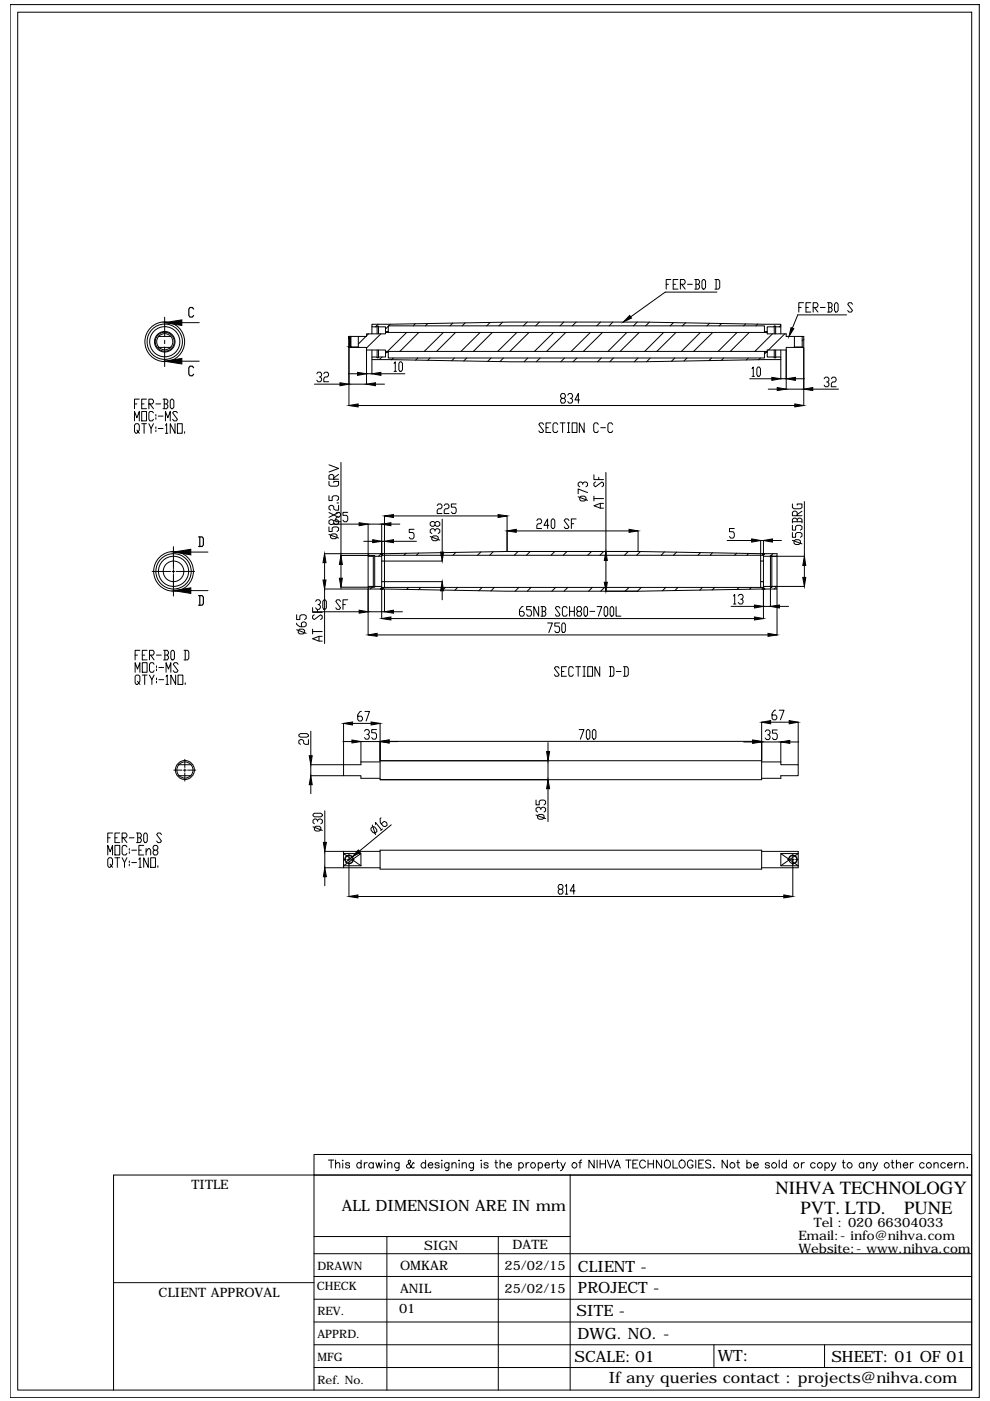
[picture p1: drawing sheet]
<svg xmlns="http://www.w3.org/2000/svg" width="210mm" height="297mm" viewBox="0 0 210 297" stroke-linecap="round" stroke-linejoin="round" font-family="sans-serif">
<!-- layer: 0 -->
<g fill="none" stroke="#000" stroke-width=".21">
<path d="M2.1 1h205.5v295.3h-205.5zM3.8 2.6h202.2v292.1h-202.2zM142.2 59.3h-.9v2M143.7 59.3h-1v2h1M147.3 59.3h.8l.2 .3v.3l-.2 .4M147.6 59.3v2M149.1 59.3h.2l.3 .3v1.4l-.3 .3h-.2l-.3-.3v-1.4zM151.6 59.3h.7l.3 .3v1.4l-.3 .3h-.7M151.8 59.3v2M33.6 71.3h2.6M33.6 73.7h2.6M34.9 67.3v4.1"/>
<path d="M34.9 72.1v.8M34.9 73.6v4.1M34.9 68.4h7.3M34.9 76.6h7.3M67.2 79.2l.2-.3h.5l.3 .3v.4l-.3 .3h-.2M67.9 79.9l.3 .4v.3l-.3 .3h-.5l-.2-.3M68.7 79.2l.2-.3h.5l.3 .3v.4l-.3 .3h-.5l-.2 .4v.6h1M73.9 79.2h1.9M74 73.7v12.3M74.4 71.3h-.4v2.4h.2M76 73.6l-1.8 .1h1.9M76 71.3h-1.6v2.3"/>
<path d="M76.1 73.7h1.6v.5h4v.3h81v-.3h4v-.5h1.6M77.6 71.3l-1.6 1.6M77.7 74.3v7.1h-3.7M78.1 70.8l-.4 .4M78.9 68.7a1811 1811 0 0 1 86.7 0v.6h-1.1v-.2h-.3v.2h-1.5v1h-.6v-1.2h-79.8v1.2h-.6v-1h-1.5v-.2h-.2v.2h-1.1zM78.9 75.7h1.1v.2h.2v-.2h1.5v-1h.6v1.2h79.8v-1.2h.6v1h1.5v.2h.3v-.2h1.1v.5a1811 1811 0 0 1-86.7 0zM78.9 69.3v1.5M78.9 74.2v1.5M78.9 76.3v2.9h-1.2M80 69.3v1.5M80 74.2v1.5M80.2 68.7l-.6 .6"/>
<path d="M80.2 69.3v1.5M80.2 74.2v1.5M80.8 70.8l-3.1 3M80.8 79.2h5M81 75.7l-.6 .5M81.7 70.3v.2M81.7 74.5v.2M82 74.7l-.3 .2M82.3 70.3v.2M82.3 74.5v.2M82.3 69.2l-.6 .6M82.7 68.7l-.3 .4"/>
<path d="M83.4 75.9l-.4 .4M83.6 77l.2-.3v2M83.6 78.7h.5M84.8 76.7h.3l.2 .3v1.4l-.2 .3h-.3l-.2-.3v-1.4zM86.2 70.5l-4 4M88 68.6l-.4 .5M88.6 75.9l-.5 .5M88.8 70.5l-4 4M90.7 68.6l-.5 .5M91.2 75.9l-.5 .5M94 70.5l-4.1 4M96 68.5l-.6 .6"/>
<path d="M96.3 75.9l-.5 .6M96.6 70.5l-4 4M98.6 68.5l-.6 .6M99 75.9l-.7 .6M101.8 70.5l-4.1 4M103.9 68.4l-.7 .7M104.1 75.9l-.7 .7M104.4 70.5l-4 4M106.5 68.3l-.7 .8M106.8 75.9l-.8 .8M109.6 70.5l-4.1 4M111.8 68.3l-.9 .8"/>
<path d="M111.9 75.9l-.8 .8M112.2 70.5l-4.1 4M114.4 68.3l-.8 .8M114.5 75.9l-.8 .8M117.4 70.5l-4.1 4M119.5 68.3l-.8 .8M119.7 75.9l-.8 .8M120 70.5l-4.1 4M122.2 68.3l-.8 .8M122.3 75.9l-.8 .8M125.2 70.5l-4.1 4M127.3 68.3l-.8 .8"/>
<path d="M127.5 75.9l-.8 .8M127.7 70.5l-4 4M129.9 68.3l-.8 .8M130.1 75.9l-.8 .8M132.9 70.5l-4 4M135.1 68.3l-.8 .8M135.3 75.9l-.8 .8M135.5 70.5l-4 4M137.7 68.3l-.8 .8M137.9 75.9l-.8 .8M140.7 70.5l-4 4M141.3 60.3h.4"/>
<path d="M142.7 60.3h.5M142.8 68.4l-.7 .7M143.1 75.9l-.7 .7M143.3 70.5l-4 4M144.3 60.3h.7l.3-.4v-.3l-.3-.3h-.7v2M144.5 60.3l.8 1M145.4 68.5l-.7 .6M145.7 75.9l-.7 .6M145.8 60.3h1M147.6 60.3h.5l.2 .3v.4l-.2 .3h-.8M148.5 70.5l-4 4M150.4 68.5l-.5 .6"/>
<path d="M150.9 75.9l-.6 .6M151.1 70.5l-4 4M152 61.9h-11l-7.3 5.3M153 68.6l-.5 .5M153.4 75.9l-.5 .5M156.3 70.5l-4 4M158.1 68.7l-.4 .4M158.7 75.9l-.5 .4M158.9 70.5l-4.1 4M159.5 78.1l.2-.3v2M159.5 79.8h.5M160.6 68.7l-.3 .4"/>
<path d="M160.7 77.8h.3l.2 .3v1.4l-.2 .3h-.3l-.2-.3v-1.4zM161.2 75.9l-.3 .4M162.1 70.3v.2M162.1 74.5v.2M162.5 74.7l-.4 .4M162.7 70.3v.2M162.7 74.5v.2M162.7 74.5h-.1M163.8 70.8l-3.8 3.7M164.2 69.3v1.5M164.2 74.2v1.5M164.5 69.3v1.5"/>
<path d="M164.5 74.2v1.5M165.6 69.3v1.5M165.6 74.2v1.5M165.6 76.3v4h1.1M165.6 69l-.4 .3M166.4 70.8l-3.5 3.4M166.7 74.3v8.2h3.7M168.4 73.6l-.1 .1h1.9M168.4 71.3h-1.7v-.5h-4v-.3h-81v.3h-4v.5h-1.7v2.3l.1 .1M169.4 65.2h.5M170.1 71.3h.3v2.4l-.3-.1zM170.1 71.3h-1.7v2.3h1.7"/>
<path d="M170.4 64.2h-1v2M170.4 71.9l-.3 .4M170.4 73.7v12.3M170.9 65.2h.5M171.9 64.2h-1v2h1M172.4 65.2h.8l.2-.3v-.4l-.2-.3h-.8v2M172.7 65.2l.7 1M173.9 65.2h1M175.5 64.2h.7l.2 .3v.4l-.2 .3M175.7 65.2h.5l.2 .3v.3l-.2 .4h-.7M175.7 64.2v2M177.2 64.2h.2l.3 .3v1.3l-.3 .4h-.2l-.3-.4v-1.3z"/>
<path d="M179.5 66.8h-10.4l-1.1 2.8M180.7 64.5l-.2-.3h-.5l-.3 .3 1 1.3-.2 .4h-.5l-.3-.4M28.5 89.2v-2l.5 1.4 .5-1.4v2M28.5 85.6h.5M29 91.2l.3 .3-.3 .4h-.2l-.3-.4v-1.3l.3-.4h.5l.2 .4v1l-.2 .3 .2 .4M29.5 84.6h-1v2.1M30 87.2h1.1v2h-1.1zM30 85.6h.6M30 89.8h1.1M30.6 89.8v2.1M31.1 84.6h-1.1v2.1h1.1M31.6 85.6h.7l.2-.3v-.3l-.2-.4h-.7v2.1"/>
<path d="M31.6 89.8l.4 1v1.1M31.8 85.6l.7 1.1M32.5 87.5l-.2-.3h-.5l-.2 .3v1.4l.2 .3h.5l.2-.3M32.5 89.8l-.5 1M33 85.6h1.1M33 87.9v.3M33 88.6v.3M33 90.5v.3M33 91.2v.3M33.6 88.2h1M33.6 90.8h1M34.6 84.6h.7l.3 .4v.3l-.3 .3"/>
<path d="M34.8 85.6h.5l.3 .4v.3l-.3 .4h-.7M34.8 84.6v2.1M35.1 89.2v-2l.5 1.4 .5-1.4v2M35.1 90.2l.2-.4v2.1M35.1 91.9h.5M36.4 84.6h.2l.3 .4v1.3l-.3 .4h-.2l-.3-.4v-1.3zM37.1 89.8v2.1l-1-2.1v2.1M37.6 87.5l-.2-.3h-.5l-.3 .3 1 1.4-.2 .3h-.5l-.3-.3M37.6 89.8h1v2.1h-1zM39.1 91.5v.4M66.7 81.4h5.4M69.8 98.6l2 .7-2 .8"/>
<path d="M72.3 98v19.8h6.8M75.9 86h92.6M79.6 81.4h1.9M115.3 90l-.3-.3h-.5l-.3 .3 1.1 1.4-.3 .3h-.5l-.3-.3M115.8 90.7h.5M116.8 89.7h-1v2h1M118.3 90l-.3-.3h-.5l-.3 .3v1.4l.3 .3h.5l.3-.3M118.8 89.7h1M119.1 84.5l-.2-.4v-.3l.2-.4h.5l.3 .4v.3l-.3 .4h-.5l-.2 .3v.3l.2 .4h.5l.3-.4v-.3l-.3-.3M119.3 89.7v2M120.3 91.7h.5M120.3 89.7h.5"/>
<path d="M120.4 83.8l.2-.4h.5l.3 .4v.3l-.3 .4h-.2M120.6 89.7v2M121.1 84.5l.3 .3v.3l-.3 .4h-.5l-.2-.4M121.3 89.7h1v2h-1zM122.9 84.8h-1l.7-1.4v2.1M123.9 89.7v2l-1.1-2v2M126.9 90l-.3-.3h-.5l-.2 .3v1.4l.2 .3h.5l.3-.3M127.4 90.7h1M129.9 90l-.2-.3h-.6l-.2 .3v1.4l.2 .3h.6l.2-.3M158.9 80.3h4.7M162.9 82.5h1.9M168.6 80.3h1.9"/>
<path d="M172.3 82.5h5.5M174.7 80.3l.3-.3h.5l.3 .3v.3l-.3 .4h-.3M175.5 81l.3 .3v.4l-.3 .3h-.5l-.3-.3M176.3 80.3l.2-.3h.5l.3 .3v.3l-.3 .4h-.5l-.2 .3v.7h1M36.8 115.9v4.7M36.8 117.1h7.3M68.8 117.4h9.2M68.8 119.3v3.7M69.8 111.7v1h.6v-.8l.4-.2h.6l.4 .2v.5l-.4 .3M69.8 105.1v1h.6v-.7l.4-.3h.6l.4 .3v.5l-.4 .2M69.8 102.1v.7l.3 .3h1.3l.4-.3v-.7h-1v.2M69.8 113.3l2 .8"/>
<path d="M69.8 108.7l2 1M70.1 113.5l.3-.3h.7l.3 .3v.5l-.3 .2h-.7l-.3-.2zM70.7 111.1h5.4M70.8 110.4l.3-.2h.3l.4 .2v.6l-.4 .2h-.3l-.3-.2v-.6l-.4-.2h-.3l-.3 .2v.6l.3 .2h.3l.4-.2M70.8 101.6v-.8l-.4-.2h-.3l-.3 .2v.8h2M71.2 109l.2-.4h.6l.2 .4v.3l-.2 .3h-.6l-.2 .3v.7h1M71.4 106.6h.4M71.8 107.1v1.1h-.7l-.3-.3v-.5l-.4-.3h-.3l-.3 .3v.5l.3 .3M71.8 108.7l-2 1M71.8 100.6l-1 .7M72.3 119.7v2.9M73.7 108.6h-1v.7h.8l.2 .3v.7l-.2 .3h-.5l-.3-.3"/>
<path d="M77.1 114.8h1.9M78 117.4a1811 1811 0 0 1 86.7 0v.5h-1.1v-.1h-.2v.1h-1.5v1.1h-.6v-1.3h-79.8v1.3h-.6v-1.1h-1.5v-.1h-.3v.1h-1.1zM78 117.3v-6.2h2.9v6.8M78 117.9v6.4M78.3 117.4l-.3 .2M79.1 117.9v6.4M79.4 117.9v6.4M80.7 117.4h.5l-.3 .3zM80.8 117.4l-.6 .5M80.9 119v4.3M80.9 117.7h.6M80.9 114.8h.6"/>
<path d="M81.5 109.4v8.3M81.5 119v4.3M81.6 119h12.2M82.9 111.1h1.9M83.4 114.8h4.9M83.4 109.4h22.2M86.1 117.3l-.4 .4M87.8 112.2h-1v.7h.7l.3 .3v.7l-.3 .4h-.5l-.2-.4M88.8 117.3l-.5 .4M91.2 113.7l2 .8M91.6 113.9l.3-.3h.7l.3 .3v.5l-.3 .2h-.7l-.3-.2zM92.2 112.6v-.2l-.3-.3h-.3l-.4 .3v.5l.4 .2"/>
<path d="M92.2 112.4l.4-.3h.3l.3 .3v.5l-.3 .2M92.2 110.8l.4-.2h.3l.3 .2v.5l-.3 .3h-.3l-.4-.3v-.5l-.3-.2h-.3l-.4 .2v.5l.4 .3h.3l.3-.3M92.7 107.2l.2-.4h.6l.2 .4v.3l-.2 .4h-.6l-.2 .3v.7h1M93.8 110.1v7M94.1 117.2l-.6 .5M94.2 107.2l.2-.4h.5l.3 .4v.3l-.3 .4h-.5l-.2 .3v.7h1M96.7 117.1l-.7 .6M96.7 106.8h-1v.7h.8l.2 .4v.6l-.2 .4h-.5l-.3-.4M102 117l-.8 .7M104.6 117l-.8 .7M107.5 109.4v7.5M109.5 112.6h23.9"/>
<path d="M109.8 116.9l-.8 .8M112.4 116.9l-.8 .8M113.8 110.4l.3-.4h.5l.2 .4v.3l-.2 .3h-.5l-.3 .4v.7h1M116.4 111.4h-1.1l.8-1.4v2.1M117.1 110h.3l.2 .4v1.3l-.2 .4h-.3l-.2-.4v-1.3zM117.6 116.9l-.8 .8M120.2 116.9l-.8 .8M120.6 110.4l-.2-.4h-.5l-.3 .4 1 1.3-.2 .4h-.5l-.3-.4M121.1 111h.6M122.2 110h-1.1v2.1M122.6 105.3l2 .8M122.9 105.5l.3-.3h.7l.3 .3v.5l-.3 .2h-.7l-.3-.2z"/>
<path d="M123.6 102.7v-.3l-.4-.2h-.3l-.3 .2v.6l.3 .2M123.6 102.4l.3-.2h.3l.4 .2v.6l-.4 .2M124.6 104.4l-2-.7v1M125.4 116.9l-.8 .8M125.9 100.7v1h2.1M125.9 105.2v1M125.9 105.7h2.1M126.3 102.2l-.4 .2v.6l.4 .2 1.3-1 .4 .2v.6l-.4 .2M126.9 101.2v.5M127.3 106.7v1M128 106.7h-.7l-1.4 .5 1.4 .5h.7M128 116.9l-.8 .8"/>
<path d="M128.5 100.2v16.7h6.7M128.5 118.8v4.6M133.2 116.9l-.8 .8M135.3 112.6v4.3M135.8 116.9l-.8 .8M140.9 117l-.7 .7M143.5 117.1l-.7 .6M148.5 117.1l-.5 .6M151.1 117.2l-.5 .5M154.2 114.6h5.2M155.7 112.1h-1v.6h.7l.3 .4v.6l-.3 .4h-.5l-.2-.4M156.2 117.3l-.5 .4"/>
<path d="M158.7 117.3l-.3 .4M161.3 117.7v-3.1h.6v3.1M161.3 119v4.3M161.3 117.7h.6M161.6 117.4l.3 .3M161.9 119v4.3M162.1 117.4l-.2 .3M163.4 117.9v6.4M163.4 117.9h-.1M163.6 117.9v6.4M163.8 114.6h1.9M163.9 117.4l-.4 .4"/>
<path d="M164.7 117.9v6.4l-.5 .6M168 112.9v1h.7v-.7l.3-.3h.7l.3 .3v.5l-.3 .2M168 111.4v1h.7v-.8l.3-.2h.7l.3 .2v.5l-.3 .3M168 106.8v.8l.3 .3h1.4l.3-.3v-.8h-1v.3M168 114.6l2 .7M168 110.6h2M168.3 114.7l.4-.3h.7l.3 .3v.5l-.3 .2h-.7l-.4-.2zM169 110.6v-.5l.4-.2h.3l.3 .2v.8M169 110.1l-.3-.2h-.4l-.3 .2v.8M169 109.3v-.7l-.3-.2h-.4l-.3 .2v.7h2M170 108.4l-1 .7M170.5 106.3v11.6h-7.1"/>
<path d="M170.5 119.9v2.5M28.6 138.9h.6M29.7 137.9h-1.1v2M30.2 138.9h.5M31.2 137.9h-1v2h1M31.7 138.9h.8l.2-.3-.2-.7h-.8v2M31.9 138.9l.8 1M32.2 121.2h4M33.2 138.9h1M34.7 137.9h.8l.2 .3v.4l-.2 .3M35 138.9h.5l.2 .3v.4l-.2 .3h-.8M35 137.9v2"/>
<path d="M36.5 137.9h.2l.3 .3v1.4l-.3 .3h-.2l-.3-.3v-1.4zM36.5 121.2h.6M36.8 120.8v.7M36.8 121.7v4.7M36.8 125.2h7.3M37.4 121.2h3.9M39 137.9h.8l.2 .3v1.4l-.2 .3h-.8M39.3 137.9v2M62.9 132.1v.3l.7 .5h1l.3-.3v-.5l-.3-.2h-.4l-.3 .2v.8M62.9 130.3v1.1h.7v-.8l.3-.3h.7l.3 .3v.5l-.3 .3M62.9 133.5l2 .8M63.2 133.6l.4-.2h.6l.4 .2v.6l-.4 .2h-.6l-.4-.2z"/>
<path d="M66.3 128.8v1h2M66.3 133.4v1M66.3 133.9h2M66.4 129.7h9.7M66.6 130.3l-.3 .3v.5l.3 .3 1.4-1.1 .3 .3v.5l-.3 .3M66.9 127.5l.3-.3h.5l.2 .3v.3l-.2 .4h-.3M67.3 129.3v.5M67.6 134.9v1M67.7 128.2l.2 .3v.4l-.2 .3h-.5l-.3-.3M68.3 134.9h-.7l-1.3 .5 1.3 .5h.7M68.7 127.2h.2l.3 .3v1.4l-.3 .3h-.2l-.3-.3v-1.4zM72.2 127.5l-.2-.3h-.6l-.2 .3 1 1.4-.2 .3h-.6l-.2-.3"/>
<path d="M72.3 124.5h6.8M72.7 128.2h.5M73.7 127.2h-1v2M78 124.9h-9.2v11.5M78 124.3h1.1v.2h.3v-.2h1.5v-1h.6v1.2h79.8v-1.2h.6v1h1.5v.2h.2v-.2h1.1v.6a1811 1811 0 0 1-86.7 0zM78 124.9v9.7M79.1 124.3l-.6 .6M80 134.6h82.8M80.9 124.6v6.5M80.9 124.5h.6M80.9 124.5l.3 .4h-.5zM81.5 124.5l-.4 .4"/>
<path d="M81.5 124.9v4.8h-3.5M81.6 123.3h12.2M82.9 131.1h77.1M83.4 129.7h1.9M86.6 124.5l-.4 .5M89.2 124.5l-.4 .5M93.8 125.3v1.9M94.4 124.5l-.5 .6M97 124.5l-.6 .7M102.2 124.5l-.7 .8M104.8 124.5l-.7 .8M110 124.5l-.8 .8"/>
<path d="M110.9 128.6h-.3l-.5 .7v1l.3 .3h.5l.3-.3v-.3l-.3-.4h-.8M112.6 124.5l-.8 .8M112.7 128.6h-1v.7h.7l.3 .3v.7l-.3 .3h-.5l-.2-.3M114.2 128.6v2l-1-2v2M114.7 128.6h.8l.2 .3v.4l-.2 .3M115 129.6h.5l.2 .4v.3l-.2 .3h-.8M115 128.6v2M116.1 132.1h1l-.7 2M117.8 124.5l-.8 .8M118.6 132.1h-1v.7h.8l.2 .3v.7l-.2 .3h-.5l-.3-.3M118.7 128.9l-.2-.3h-.5l-.2 .3 .9 1.4-.2 .3h-.5l-.2-.3M119.4 132.1h.2l.3 .3v1.4l-.3 .3h-.2l-.3-.3v-1.4z"/>
<path d="M120.3 128.9l-.3-.3h-.5l-.3 .3v1.4l.3 .3h.5l.3-.3M120.4 124.5l-.8 .8M120.8 128.6v2M120.8 129.6h1M121.8 128.6v2M122.5 129.6l-.2-.3v-.4l.2-.3h.5l.3 .3v.4l-.3 .3h-.5l-.2 .4v.3l.2 .3h.5l.3-.3v-.3l-.3-.4M124.1 128.6h.2l.3 .3v1.4l-.3 .3h-.2l-.3-.3v-1.4zM125.1 129.6h1M125.6 124.5l-.8 .8M126.6 128.6h1l-.7 2M128.2 124.5l-.8 .8M128.3 128.6h.3l.2 .3v1.4l-.2 .3h-.3l-.2-.3v-1.4z"/>
<path d="M128.5 125.3h6.7M129.6 128.6h.3l.2 .3v1.4l-.2 .3h-.3l-.2-.3v-1.4zM130.6 128.6v2h1M133.4 124.5l-.9 .8M136 124.5l-.8 .8M141.2 124.5l-.8 .8M143.7 124.5l-.6 .7M148.9 124.5l-.5 .6M151.5 124.5l-.5 .6M155 128.6h5M155.5 126.4l.3-.4v2.1M155.5 128.1h.5"/>
<path d="M156.5 126.4l.3-.4h.5l.3 .4v.3l-.3 .3h-.3M156.7 124.5l-.4 .5M157.3 127l.3 .4v.3l-.3 .4h-.5l-.3-.4M159.3 124.5l-.4 .4M161.3 124.5h.6M161.9 124.3v6.8M161.9 124.5l.2 .4h-.5zM163.4 124.5v4.1h-1.5M163.4 124.3h7.1M164.7 124.9v9.7M165.3 128.6h1.9M28.6 142.5v-2l.6 1.4 .5-1.4v2"/>
<path d="M29.2 144.4l.2 .4-.2 .3h-.3l-.3-.3v-1.4l.3-.3h.5l.3 .3v1l-.3 .4 .3 .3M30.2 140.5h1v2h-1zM30.2 143.1h1M30.7 143.1v2M31.7 143.1l.5 1v1M32.7 140.8l-.2-.3h-.6l-.2 .3v1.4l.2 .3h.6l.2-.3M32.7 143.1l-.5 1M33.2 141.2v.3M33.2 141.9v.3M33.2 143.8v.3M33.2 144.4v.4M33.7 141.5h1"/>
<path d="M33.7 144.1h1M35.2 142.5v-2l.5 1.4 .5-1.4v2M35.2 143.4l.3-.3v2M35.2 145.1h.5M37.2 143.1v2l-1-2v2M37.7 140.8l-.2-.3h-.5l-.3 .3 1 1.4-.2 .3h-.5l-.3-.3M37.7 143.1h1.1v2h-1.1zM39.3 144.8v.3M63.4 155.8l.3-.3h1.4l.3 .3v.2l-.3 .3h-1.4l-.3-.3zM65.4 156.8v1h-.7l-.3-.2v-.5l-.4-.3h-.3l-.3 .3v.5l.3 .2M65.9 155v5.2M72.7 157.2h1.9"/>
<path d="M72.8 153.4v8.7M74.7 153.4h4M76.6 150.8h-.2l-.6 .7v1l.3 .4h.5l.3-.4v-.3l-.3-.4h-.8M77.3 155l.2-.3h.5l.3 .3v.4l-.3 .3h-.2M77.4 150.8h.9l-.7 2.1M78 155.7l.3 .3v.4l-.3 .3h-.5l-.2-.3M79.8 154.7h-1v.7h.8l.2 .3v.7l-.2 .3h-.5l-.3-.3M80.6 157.2h-4.1v4.9h-3.7v2.4h3.7v.5h4.1M82.5 157.2h77.1M82.5 157.2h1.9M116.2 157.4v1.9M118.6 141.7l-.3-.3h-.5l-.3 .3 1.1 1.3-.3 .4h-.5l-.3-.4"/>
<path d="M119.1 142.4h.5M120.1 141.4h-1v2h1M121.6 141.7l-.3-.3h-.5l-.2 .3v1.3l.2 .4h.5l.3-.4M122.1 141.4h1M122.6 141.4v2M122.8 154.7h1l-.8 2M123.6 143.4h.5M123.6 141.4h.5M123.9 141.4v2M124.6 154.7h.2l.3 .3v1.4l-.3 .3h-.2l-.3-.3v-1.4zM124.6 141.4h1v2h-1zM125.8 154.7h.3l.3 .3v1.4l-.3 .3h-.3l-.2-.3v-1.4z"/>
<path d="M127.2 141.4v2l-1.1-2v2M129.2 141.4h.7l.3 .3v1.3l-.3 .4h-.7M129.4 141.4v2M130.7 142.4h1M132.2 141.4h.8l.2 .3v1.3l-.2 .4h-.8M132.4 141.4v2M157.7 157.3h1.9M161.5 157.3h4.1v4.2M161.5 153.1v12.2h-80.9v-11.9M162.2 155.1l.3-.3h.5l.3 .3v.3l-.3 .4h-.2M163 155.8l.3 .3v.4l-.3 .3h-.5l-.3-.3M163.4 153.1h3.9"/>
<path d="M164.5 150.6h-.3l-.5 .7v1l.2 .3h.6l.2-.3v-.4l-.2-.3h-.8M164.8 154.8h-1v.6h.7l.3 .4v.7l-.3 .3h-.5l-.2-.3M165.2 150.6h1l-.7 2M167.5 157.3h1.9M169.2 153.1v9M22.8 177.6h.6M23.9 176.6h-1.1v2M24.4 179.2h1v2.1h-1zM24.4 177.6h.5M25.4 176.6h-1v2h1M25.9 177.6h.8l.2-.3v-.3l-.2-.4h-.8v2M26.1 177.6l.8 1"/>
<path d="M26.9 179.6l-.2-.4h-.6l-.2 .4v1.3l.2 .4h.6l.2-.4M27.4 177.6h1M27.4 179.9v.4M28.9 176.6h.8l.3 .4v.3l-.3 .3M29.2 177.6h.5l.3 .4v.3l-.3 .3h-.8M29.2 176.6v2M30.5 179.2h-1.1v2.1h1.1M30.7 176.6h.3l.2 .4v1.3l-.2 .3h-.3l-.2-.3v-1.3zM31 179.9v1.4M34.2 177l-.2-.4h-.5l-.3 .4 1 1.3-.2 .3h-.5l-.3-.3M36.9 163.3h1.7M37.9 162.1h2.6"/>
<path d="M37.9 164.5h2.6M38.9 163.3h.6M39.2 161v1.7M39.2 163v.6M39.2 163.9v1.7M39.8 163.3h1.7M65.9 166.4v1.9M66.4 172.7l.3-.3h1.3l.4 .3v.2l-.4 .3h-1.3l-.3-.3zM66.4 175.3l2 .8M66.7 175.4l.3-.2h.7l.3 .2v.5l-.3 .3h-.7l-.3-.3zM67.3 174.2v-.3l-.3-.2h-.3l-.3 .2v.5l.3 .3M67.3 173.9l.4-.2h.3l.4 .2v.5l-.4 .3"/>
<path d="M68.9 171.9v6.7M72.8 162.1h-6.9v2.4h6.9M76.5 161.5h4.1M78.6 175.6l.4-.3h.4l.5 .6v.4l-.4 .3-.4-.1-.4-.5zM78.9 174.9l.7 2.1M79.6 174.8v-.4l1.3 1.5M80.6 161.3h80.9M80.8 173.4l-.2 .2v.8l.7 .8 .4 .1 .4-.3-.1-.5-.6-.3-.6 .5M81.1 175.8l-.4 .3M83 174.9l-6.8 5.6M113.7 169.6v1h.6v-.7l.4-.3h.6l.4 .3v.5l-.4 .2M113.7 172.8l2 .8"/>
<path d="M114 172.9l.3-.2h.7l.3 .2v.5l-.3 .3h-.7l-.3-.3zM114.7 171.7v-.3l-.4-.2h-.3l-.3 .2v.5l.3 .3M114.7 171.4l.3-.2h.3l.4 .2v.5l-.4 .3M116.2 161.3v4M116.2 167.2v7M161.5 161.5h4.1M165.6 161.5v.6h3.6v2.4h-3.6v.5h-4.1M22.8 181.3v-2.1l.6 1.4 .5-1.4v2.1M23.4 183.2l.2 .4-.2 .3h-.3l-.3-.3v-1.4l.3-.3h.5l.3 .3v1l-.3 .4 .3 .3M24.4 181.9h1M24.9 181.9v2M25.9 181.9l.5 1v1"/>
<path d="M26.9 181.9l-.5 1M27.4 180.6v.3M27.4 182.5v.4M27.4 183.2v.4M27.9 180.3h1M27.9 182.9h1M29.4 182.2l.3-.3v2M29.4 180.3h.6M29.4 183.9h.6M31 180.6l.4-.7h.3l.2 .4v1M31.4 181.9v2l-.9-2v2M31.9 181.9h1.1v2h-1.1z"/>
<path d="M32.7 180.3l-.2-.4v-.3l.2-.4h.5l.3 .4v.3l-.3 .4h-.5l-.2 .3v.3l.2 .4h.5l.3-.4v-.3l-.3-.3M33.5 183.6v.3M68.9 185.9v1.9M72.8 180.5v.5h3.7v2.6M72.9 182.2h.5M73.1 182.5a.91 .91 0 0 1 .8-1.2 .91 .91 0 0 1 1 1 .91 .91 0 0 1-1.1 .8M73.7 182.2h.6M74 181.1v.6M74 181.9v.6M74 182.8v7.3M74.6 182.2h.5M74.7 181.7l-1.4 1.1"/>
<path d="M75.9 190.1h90.3M76.5 183.6h-3.7v.4M76.5 181l-3.7 2.6v-2.6l3.7 2.6M80.6 180.3h80.9v4h-80.9zM80.6 180.5h-11.7v3.5h11.7M118.6 188.6l-.3-.4v-.3l.3-.4h.5l.3 .4v.3l-.3 .4h-.5l-.3 .3v.3l.3 .4h.5l.3-.4v-.3l-.3-.3M119.9 187.9l.2-.4v2.1M119.9 189.6h.5M121.9 188.9h-1l.8-1.4v2.1M161.5 180.5h7.7v.5h-3.6v2.6h3.6v.4h-7.7M165.6 181l3.6 2.6v-2.6l-3.6 2.6M167 182.2h.5"/>
<path d="M167.2 182.5a.91 .91 0 0 1 .8-1.2 .91 .91 0 0 1 1 1 .91 .91 0 0 1-1.1 .8M167.8 182.2h.6M168.1 181.1v.6M168.1 181.9v8.2M168.7 182.2h.5M66.6 244.8h139.4v4.3h-139.4zM66.6 249.1v45.6M69.6 246h1.2M70.2 246v1.7M71.1 246.8l.5-.3 .4 .1v1.1M71.1 246v1.7M72.7 246v.1z"/>
<path d="M72.7 246.6v1.1M74.1 246.8a.47 .47 0 0 0-.4-.3 .47 .47 0 0 0-.4 .3l.2 .2 .6 .1v.3a.47 .47 0 0 1-.4 .3 .47 .47 0 0 1-.4-.3M76.6 246.8a.52 .52 0 0 0-.8-.1 .52 .52 0 0 0 0 .8 .52 .52 0 0 0 .8-.1M76.6 246v1.7M77.2 246.5v1.2M77.9 246.5a.52 .52 0 0 0-.7 .5M79.1 246.8a.54 .54 0 0 0-.7-.1 .54 .54 0 0 0 0 .8 .54 .54 0 0 0 .7-.1M79.1 246.5v1.2M79.7 246.5l.3 1.2 .3-1.2 .4 1.2 .3-1.2M81.6 246v.1zM81.6 246.6v1.1M82.2 246.8l.4-.3 .4 .1 .1 1.1"/>
<path d="M82.2 246.5v1.2M84.6 246.5v1.3a.45 .45 0 0 1-.7 .3M84.6 246.8a.54 .54 0 0 0-.8-.1 .54 .54 0 0 0 0 .8 .54 .54 0 0 0 .8-.1M87.8 246.7l-.2-.2-.3 .6a.57 .57 0 0 1-.5 .6 .57 .57 0 0 1-.6-.4l.1-.4 .7-.4a.33 .33 0 0 0-.2-.5h-.2a1.43 1.43 0 0 0 .9 1.7l.3-.2M90.2 246.8a.54 .54 0 0 0-.8-.1 .54 .54 0 0 0 0 .8 .54 .54 0 0 0 .8-.1M90.2 246v1.7M90.8 247h1a.5 .5 0 0 0-.6-.5 .5 .5 0 0 0-.4 .6 .52 .52 0 0 0 .4 .6 .52 .52 0 0 0 .6-.3M93.1 246.8a.51 .51 0 0 0-.9 0l.3 .2 .5 .1 .1 .3a.51 .51 0 0 1-.9 0M93.6 246h.2zM93.7 246.6v1.1M95.2 246.5l-.1 1.5-.2 .2-.4-.1M95.2 246.8a.54 .54 0 0 0-.8-.1 .54 .54 0 0 0 0 .8 .54 .54 0 0 0 .8-.1"/>
<path d="M95.8 246.8l.5-.3 .3 .1 .1 1.1M95.8 246.5v1.2M97.4 246v.1zM97.4 246.6v1.1M98 246.8l.4-.3 .4 .1 .1 1.1M98 246.5v1.2M100.4 246.5l-.1 1.5-.2 .2-.4-.1M100.4 246.8a.54 .54 0 0 0-.8-.1 .54 .54 0 0 0 0 .8 .54 .54 0 0 0 .8-.1M102.1 246v.1zM102.1 246.6v1.1M103.5 246.8a.5 .5 0 0 0-.5-.3 .5 .5 0 0 0-.4 .3l.3 .2 .5 .1 .1 .3a.5 .5 0 0 1-.5 .3 .5 .5 0 0 1-.4-.3M104.9 246.5h.6"/>
<path d="M105.1 246v1.3l.1 .3 .4 .1M106 246.8l.5-.3 .3 .1 .1 1.1M106 246v1.7M107.5 247h.9a.52 .52 0 0 0-.7-.5 .52 .52 0 0 0-.1 .9 .51 .51 0 0 0 .8 0M110 246.8a.54 .54 0 0 1 .8-.1 .54 .54 0 0 1 0 .8 .54 .54 0 0 1-.8-.1M110 246.5v1.7M111.5 246.5v1.2M112.2 246.5a.56 .56 0 0 0-.7 .5M114.1 246.8a.52 .52 0 0 1 .8-.1 .52 .52 0 0 1 0 .8 .52 .52 0 0 1-.8-.1M114.1 246.5v1.7M115.6 247h.9a.47 .47 0 0 0-.5-.5 .47 .47 0 0 0-.4 .5v.1a.49 .49 0 0 0 .3 .5 .49 .49 0 0 0 .6-.2M117.1 246.5v1.2"/>
<path d="M117.7 246.5a.52 .52 0 0 0-.6 .5M117.9 246.5h.6M118.2 246v1.3l.1 .3 .3 .1M118.9 246.5l.5 1.2 .5-1.2M119.4 247.7l-.3 .4-.3 .1M120.9 249.1v45.6M122.7 246.5h.6M123.3 246h-.3v.3v1.4M126 246v1.7l-1.1-1.7v1.7M126.6 246v1.7M127.2 246v1.7M127.2 246.8h1.2"/>
<path d="M128.4 246v1.7M128.8 246l.6 1.7 .7-1.7M130.2 247.7l.7-1.7 .6 1.7M130.5 247.1h.8M132.7 246h1.1M133.3 246v1.7M134.2 246.8h.7M135.2 246h-1v1.7h1M136.8 246.3a.64 .64 0 0 0-.7-.3 .64 .64 0 0 0-.5 .6v.4a.63 .63 0 0 0 .5 .7 .63 .63 0 0 0 .7-.5M137.4 246.8h1.1M137.4 246v1.7M138.5 246v1.7"/>
<path d="M140.3 246v1.7l-1.1-1.7v1.7M141 246.2a.63 .63 0 0 1 .7-.2 .63 .63 0 0 1 .4 .6v.4a.64 .64 0 0 1-.6 .7 .64 .64 0 0 1-.6-.7zM142.7 246v1.7h1M144.1 246.2a.63 .63 0 0 1 .7-.2 .63 .63 0 0 1 .5 .6v.4a.66 .66 0 0 1-.7 .7 .66 .66 0 0 1-.6-.7zM146.9 246.3a.58 .58 0 0 0-.7-.3 .89 .89 0 0 0-.5 .9 .89 .89 0 0 0 .8 .8 .51 .51 0 0 0 .4-.7h-.4M147.5 246v1.7M148.2 246.8h.6M149.2 246h-1v1.7h1M150.7 246.2a.61 .61 0 0 0-.6-.3 .61 .61 0 0 0-.5 .4l.2 .3 .8 .3 .1 .5a.69 .69 0 0 1-1.1 0M151.3 247.6h.1zM154.2 246v1.7l-1.1-1.7v1.7M156.2 246.5h.6"/>
<path d="M156.4 246v1.3l.1 .3 .3 .1M158.4 246.8a.52 .52 0 0 1 .7-.1 .52 .52 0 0 1 0 .8 .52 .52 0 0 1-.7-.1M158.4 246v1.7M159.8 247h1a.5 .5 0 0 0-.6-.5 .5 .5 0 0 0-.4 .6 .52 .52 0 0 0 .4 .6 .52 .52 0 0 0 .6-.3M163.1 246.8a.51 .51 0 0 0-.9 0l.3 .2 .6 .1v.3a.51 .51 0 0 1-.9 0M165.2 246v1.7M166.7 246.8a.54 .54 0 0 0-.8-.1 .54 .54 0 0 0 0 .8 .54 .54 0 0 0 .8-.1M166.7 246v1.7M169.9 246.5v1.2M170.5 246.5a.52 .52 0 0 0-.6 .5M172.8 246.8a.54 .54 0 0 0-.8-.1 .54 .54 0 0 0 0 .8 .54 .54 0 0 0 .8-.1M174.9 246.8a.54 .54 0 0 1 .8-.1 .54 .54 0 0 1 0 .8 .54 .54 0 0 1-.8-.1"/>
<path d="M174.9 246.5v1.7M176.3 246.5l.5 1.2 .4-1.2M176.8 247.7l-.6 .5M178.6 246.5h.5M178.8 246v1.3l.1 .3 .3 .1M183.1 246.8a.54 .54 0 0 0-.8-.1 .54 .54 0 0 0 0 .8 .54 .54 0 0 0 .8-.1M183.1 246.5v1.2M183.8 246.8l.3-.3 .5 .1v1.1M183.8 246.5v1.2M185.1 246.5l.5 1.2 .5-1.2M185.6 247.7l-.3 .4-.3 .1M188.9 246.5h.6"/>
<path d="M189.2 246v1.3l.1 .3 .3 .1M190.1 246.8l.3-.3 .5 .1 .1 1.1M190.1 246v1.7M191.5 247h1a.5 .5 0 0 0-.6-.5 .5 .5 0 0 0-.4 .6 .52 .52 0 0 0 .4 .6 .52 .52 0 0 0 .6-.3M193 246.5v1.2M193.7 246.5a.52 .52 0 0 0-.7 .5M195.9 246.8a.54 .54 0 0 0-.8-.1 .54 .54 0 0 0 0 .8 .54 .54 0 0 0 .8-.1M198 246.8l.4-.3 .4 .1 .1 1.1M198 246.5v1.2M200.4 246.8a.54 .54 0 0 0-.8-.1 .54 .54 0 0 0 0 .8 .54 .54 0 0 0 .8-.1M200.9 247h1a.49 .49 0 0 0-.6-.5 .49 .49 0 0 0-.4 .6 .49 .49 0 0 0 .4 .5 .49 .49 0 0 0 .6-.2M202.4 246.5v1.2"/>
<path d="M203.1 246.5a.57 .57 0 0 0-.7 .5M203.5 246.8l.4-.3 .4 .1 .1 1.1M203.5 246.5v1.2M205 247.6h.2zM206 249.1v45.6M206 249.1h-181.9v45.6M24.1 271.9h42.5M66.6 275.5h139.4M66.6 270.6h139.4M66.6 265.8h139.4M66.6 262.2h54.3M82 262.2v32.5"/>
<path d="M105.6 262.2v32.5M66.6 280.3h139.4M66.6 285.1h139.4M66.6 289.9h139.4M151.4 285.1v4.8M174.8 285.1v4.8"/>
<circle cx="34.9" cy="72.5" r="3.7"/>
<circle cx="34.9" cy="72.5" r="3.2"/>
<circle cx="34.9" cy="72.5" r="1.71"/>
<circle cx="34.9" cy="72.5" r="4.2"/>
<circle cx="34.9" cy="72.5" r="2.01"/>
<circle cx="34.9" cy="72.5" r="2.18"/>
<circle cx="36.8" cy="121.1" r="3.7"/>
<circle cx="36.8" cy="121.1" r="3.2"/>
<circle cx="36.8" cy="121.1" r="4.2"/>
<circle cx="36.8" cy="121.1" r="2.18"/>
<circle cx="39.2" cy="163.3" r="1.71"/>
<circle cx="39.2" cy="163.3" r="2.01"/>
<circle cx="74" cy="182.2" r=".83"/>
<circle cx="168.1" cy="182.2" r=".83"/>
<circle cx="113" cy="247" r=".55"/>
<circle cx="121.8" cy="247.1" r=".56"/>
<circle cx="155.3" cy="247.1" r=".56"/>
<circle cx="164.1" cy="247.1" r=".56"/>
<circle cx="168.8" cy="247.1" r=".56"/>
<circle cx="173.8" cy="247.1" r=".56"/>
<circle cx="180.1" cy="247.1" r=".56"/>
<circle cx="188" cy="247.1" r=".56"/>
<circle cx="196.9" cy="247.1" r=".56"/>
</g>
<g fill="#000" stroke="#000" stroke-width=".21">
<path d="M34.9 68.4l3.7-.6v1.2zM34.9 76.6l3.7-.6v1.2zM75.8 79l1.9 .2-1.9 .4zM78.9 79.2l1.9-.2v.6zM133.5 66.9l.4 .5-1.7 .9zM167.7 69.5l.6 .2-1 1.6zM72.1 81.2l1.9 .2-1.9 .4zM74 86l1.9-.4v.7zM77.7 81.4l1.9-.2v.6zM163.6 80l2 .3-2 .3zM164.8 82.2l1.9 .3-1.9 .3zM168.5 85.6l1.9 .4-1.9 .3z"/>
<path d="M166.7 80.3l1.9-.3v.6zM170.4 82.5l1.9-.3v.6zM36.8 117.1l3.7-.6v1.1zM68.8 117.4l.3 1.9h-.6zM72.3 117.8l.3 1.9h-.6zM76.1 110.8l1.9 .3-1.9 .4zM79 114.4l1.9 .4-1.9 .3zM80.7 117.4h.5l-.3 .3zM80.9 111.1l2-.3v.7zM81.5 114.8l1.9-.4v.7zM81.5 109.4l1.9-.3v.6zM93.4 117.1h.7l-.3 1.9z"/>
<path d="M105.6 109.1l1.9 .3-1.9 .3zM107.5 112.6l2-.4v.7zM128.5 116.9l.3 1.9h-.7zM133.4 112.2l1.9 .4-1.9 .3zM159.4 114.3l1.9 .3-1.9 .3zM161.6 117.4h.5l-.2 .3zM161.9 114.6l1.9-.3v.6zM170.5 117.9l.3 2h-.6zM36.8 125.2l3.7-.6v1.2zM68.5 123h.6l-.3 1.9zM72 122.6h.6l-.3 1.9zM76.1 129.4l1.9 .3-1.9 .3z"/>
<path d="M78 134.6l2-.3v.6zM80.9 124.5l.3 .4h-.5zM80.9 131.1l2-.3v.6zM81.5 129.7l1.9-.3v.6zM93.8 123.3l.3 2h-.7zM128.1 123.4h.7l-.3 1.9zM160 130.8l1.9 .3-1.9 .3zM160 128.3l1.9 .3-1.9 .3zM161.9 124.5l.2 .4h-.5zM162.8 134.3l1.9 .3-1.9 .3zM163.4 128.6l1.9-.3v.6zM170.2 122.4h.6l-.3 1.9z"/>
<path d="M74.6 156.9l1.9 .3-1.9 .3zM72.8 153.4l1.9-.3v.6zM78.7 153.1l1.9 .3-1.9 .3zM80.6 157.2l1.9-.3v.6zM115.9 159.3h.6l-.3 2zM159.6 156.9l1.9 .3-1.9 .3zM159.6 157l1.9 .3-1.9 .3zM161.5 153.1l1.9-.3v.7zM167.3 152.8l1.9 .3-1.9 .4zM165.6 157.3l1.9-.3v.6zM65.9 164.5l.3 1.9h-.6zM65.6 160.2h.6l-.3 1.9z"/>
<path d="M68.6 178.6h.6l-.3 1.9zM116.2 165.3l.3 1.9h-.6zM68.9 184l.3 1.9h-.6zM74 190.1l1.9-.4v.7zM76 180.2l.4 .5-1.7 1zM166.2 189.7l1.9 .4-1.9 .3z"/>
<path d="M74 71.3v2.3h.4zM74 71.3h.4v2.3z"/>
<path d="M74 73.6l.2 .1zM74 73.6h.4z"/>
</g>
<path d="M41 65.5l-.2-.3h-.5l-.3 .3v1.4l.3 .3h.5l.2-.3M41 78l-.2-.4h-.5l-.3 .4v1.3l.3 .4h.5l.2-.4M42.1 113.8h.8l.2 .4v1.3l-.2 .4h-.8M42.4 113.8v2.1M42.1 126.3h.8l.2 .3v1.4l-.2 .3h-.8M42.4 126.3v2" fill="none" stroke="#000" stroke-width=".25"/>
<g font-size="3.9">
<text x="164.4" y="253.2">NIHVA TECHNOLOGY</text>
<text x="169.7" y="257.3">PVT. LTD.</text>
<text x="191.7" y="257.3">PUNE</text>
</g>
<g font-size="3.3">
<text x="72.5" y="256.7">ALL DIMENSION ARE IN mm</text>
<text x="122.5" y="269.7">CLIENT -</text>
<text x="122.5" y="274.2">PROJECT -</text>
<text x="122.2" y="279">SITE -</text>
<text x="122.4" y="283.8">DWG. NO. -</text>
<text x="121.8" y="288.7">SCALE: 01</text>
<text x="129.1" y="293.2">If any queries contact : projects@nihva.com</text>
<text x="152.2" y="288.6">WT:</text>
<text x="176.3" y="288.7">SHEET: 01 OF 01</text>
</g>
<g font-size="2.8">
<text x="40.6" y="252.1">TITLE</text>
<text x="169.3" y="262.9">Email:- info@nihva.com</text>
<text x="172.5" y="260.2">Tel : 020 66304033</text>
<text x="84.8" y="269.4">OMKAR</text>
<text x="89.9" y="265.1">SIGN</text>
<text x="107" y="269.4">25/02/15</text>
<text x="108.7" y="264.9">DATE</text>
<text x="169.3" y="265.6">Website:- www.nihva.com</text>
<text x="33.6" y="275.1">CLIENT APPROVAL</text>
<text x="84.8" y="274.2">ANIL</text>
<text x="107" y="274.2">25/02/15</text>
<text x="84.6" y="278.4">01</text>
</g>
<g font-size="2.5">
<text x="67.3" y="269.2">DRAWN</text>
<text x="67.2" y="273.5">CHECK</text>
<text x="67.3" y="278.9">REV.</text>
<text x="67.3" y="283.7">APPRD.</text>
<text x="67.3" y="288.5">MFG</text>
<text x="67.3" y="293.4">Ref. No.</text>
</g>
</svg>
